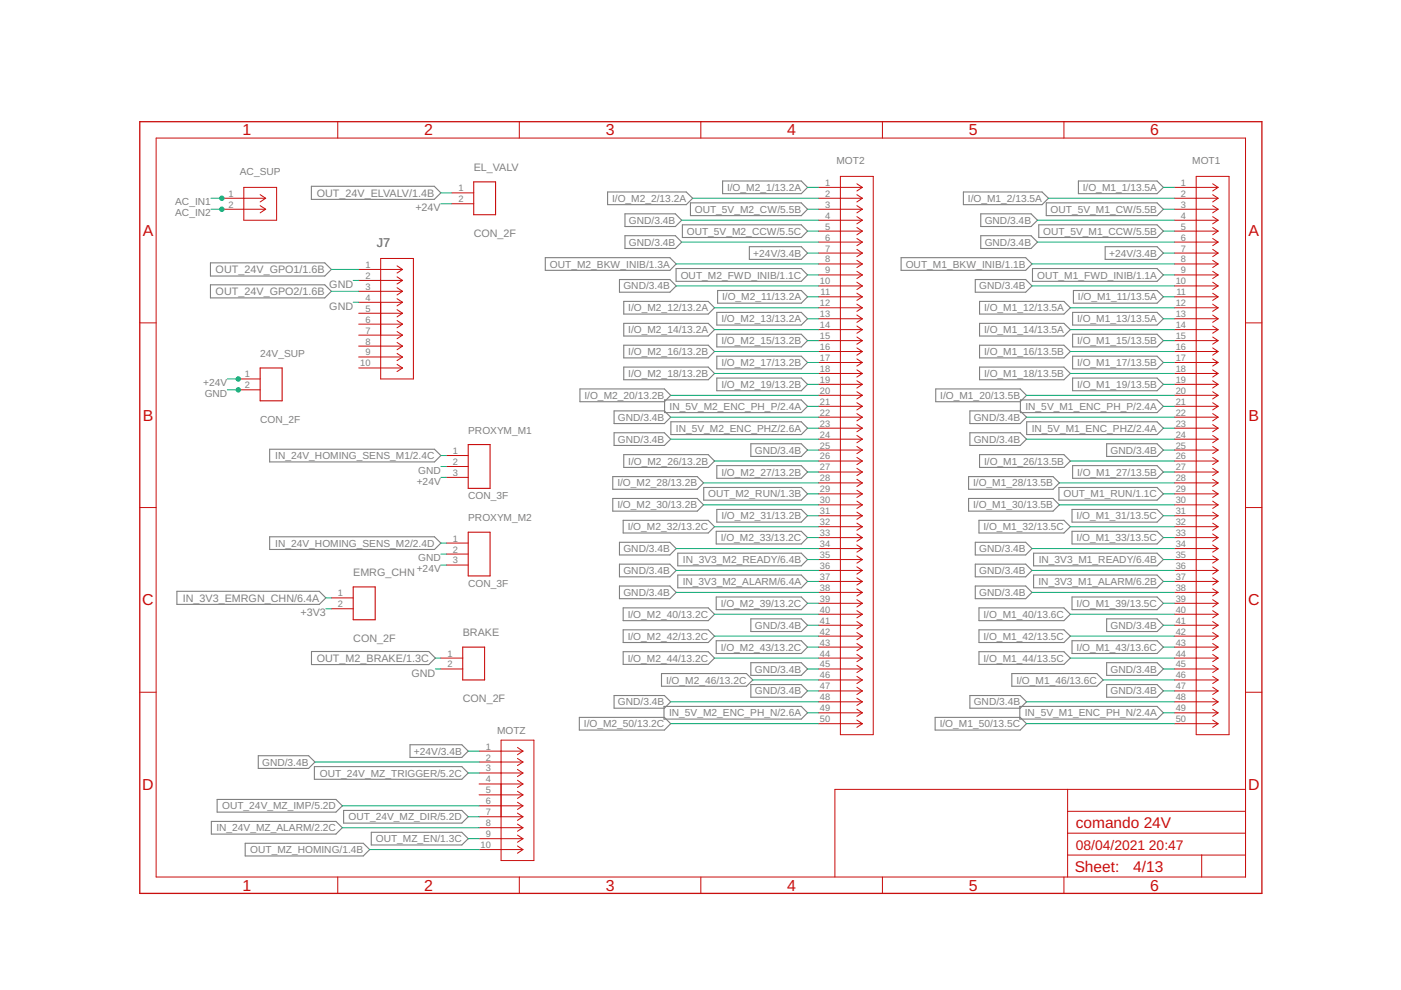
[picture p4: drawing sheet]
<svg xmlns="http://www.w3.org/2000/svg" width="297mm" height="210mm" viewBox="0 0 297 210" stroke-linecap="round" stroke-linejoin="round" font-family="sans-serif">
<g fill="none" stroke="#808080" stroke-width=".23">
<path d="M66 39.5h26.1l1.4 1.4-1.4 1.4h-26.1zM153.2 38.4h16.7l1.3 1.3-1.3 1.4h-16.7zM228.6 38.4h16.7l1.4 1.3-1.4 1.4h-16.7zM44.6 55.7h24.3l1.4 1.4-1.4 1.4h-24.3zM115.6 54.6h26.4l1.4 1.4-1.4 1.3h-26.4zM128.8 40.7h16.7l1.4 1.3-1.4 1.4h-16.7zM131.3 59.3h10.7l1.4 1.3-1.4 1.4h-10.7zM132.5 45.3h10.7l1.3 1.4-1.3 1.3h-10.7zM132.5 50h10.7l1.3 1.3-1.3 1.4h-10.7zM143.3 56.9h26.6l1.3 1.4-1.3 1.3h-26.6zM144.7 47.7h25.2l1.3 1.3-1.3 1.4h-25.2zM146.4 43h23.5l1.3 1.4-1.3 1.3h-23.5z"/>
<path d="M158.9 52.3h11l1.3 1.4-1.3 1.3h-11zM191.1 54.6h26.4l1.3 1.4-1.3 1.3h-26.4zM204.3 40.7h16.6l1.4 1.3-1.4 1.4h-16.6zM206.8 59.3h10.7l1.3 1.3-1.3 1.4h-10.7zM207.9 45.3h10.7l1.4 1.4-1.4 1.3h-10.7zM207.9 50h10.7l1.4 1.3-1.4 1.4h-10.7zM218.9 56.9h26.4l1.4 1.4-1.4 1.3h-26.4zM220.2 47.7h25.1l1.4 1.3-1.4 1.4h-25.1zM221.8 43h23.5l1.4 1.4-1.4 1.3h-23.5zM234.3 52.3h11l1.4 1.4-1.4 1.3h-11zM44.6 60.4h24.3l1.4 1.4-1.4 1.4h-24.3zM132.2 68.6h18l1.3 1.3-1.3 1.3h-18z"/>
<path d="M132.2 73.2h18l1.3 1.3-1.3 1.4h-18zM132.2 77.8h18l1.3 1.4-1.3 1.3h-18zM132.2 63.9h18l1.3 1.4-1.3 1.3h-18zM152 66.2h17.9l1.3 1.4-1.3 1.3h-17.9zM152 70.9h17.9l1.3 1.3-1.3 1.4h-17.9zM152 75.5h17.9l1.3 1.4-1.3 1.3h-17.9zM152.1 61.6h17.8l1.3 1.3-1.3 1.4h-17.8zM207.7 68.6h17.9l1.3 1.3-1.3 1.3h-17.9zM207.7 63.9h17.9l1.3 1.4-1.3 1.3h-17.9zM207.7 73.2h17.9l1.3 1.3-1.3 1.4h-17.9zM207.7 77.8h17.9l1.3 1.4-1.3 1.3h-17.9zM227.4 66.2h17.9l1.4 1.4-1.4 1.3h-17.9z"/>
<path d="M227.4 70.9h17.9l1.4 1.3-1.4 1.4h-17.9zM227.4 75.5h17.9l1.4 1.4-1.4 1.3h-17.9zM227.6 61.6h17.7l1.4 1.3-1.4 1.4h-17.7zM57.2 95.2h34.9l1.4 1.4-1.4 1.3h-34.9zM123 82.5h17.9l1.3 1.3-1.3 1.4h-17.9zM130.2 87.1h10.7l1.3 1.4-1.3 1.3h-10.7zM130.2 91.8h10.7l1.3 1.3-1.3 1.3h-10.7zM132.2 96.4h18l1.3 1.3-1.3 1.4h-18zM140.9 84.8h29l1.3 1.3-1.3 1.4h-29zM142.2 89.4h27.7l1.3 1.4-1.3 1.3h-27.7zM152 80.2h17.9l1.3 1.3-1.3 1.3h-17.9zM152 98.7h17.9l1.3 1.4-1.3 1.3h-17.9z"/>
<path d="M159.2 94.1h10.7l1.3 1.3-1.3 1.4h-10.7zM198.4 82.5h17.9l1.3 1.3-1.3 1.4h-17.9zM205.6 87.1h10.7l1.3 1.4-1.3 1.3h-10.7zM205.6 91.8h10.7l1.3 1.3-1.3 1.3h-10.7zM207.7 96.4h17.9l1.3 1.3-1.3 1.4h-17.9zM216.3 84.8h29l1.4 1.3-1.4 1.4h-29zM217.7 89.4h27.6l1.4 1.4-1.4 1.3h-27.6zM227.4 80.2h17.9l1.4 1.3-1.4 1.3h-17.9zM227.4 98.7h17.9l1.4 1.4-1.4 1.3h-17.9zM234.6 94.1h10.7l1.4 1.3-1.4 1.4h-10.7zM57.2 113.8h34.9l1.4 1.3-1.4 1.4h-34.9zM129.9 101h17.9l1.4 1.4-1.4 1.3h-17.9z"/>
<path d="M129.9 105.7h17.9l1.4 1.3-1.4 1.4h-17.9zM131.3 115h10.7l1.4 1.3-1.4 1.4h-10.7zM131.3 119.6h10.7l1.4 1.3-1.4 1.4h-10.7zM132.1 110.3h18.1l1.3 1.4-1.3 1.3h-18.1zM143.7 117.3h26.2l1.3 1.3-1.3 1.4h-26.2zM149.2 103.4h20.7l1.3 1.3-1.3 1.3h-20.7zM151.8 112.6h18.1l1.3 1.4-1.3 1.3h-18.1zM152 108h17.9l1.3 1.3-1.3 1.4h-17.9zM205.4 101h17.9l1.3 1.4-1.3 1.3h-17.9zM205.4 105.7h17.9l1.3 1.3-1.3 1.4h-17.9zM206.8 115h10.7l1.3 1.3-1.3 1.4h-10.7zM206.8 119.6h10.7l1.3 1.3-1.3 1.4h-10.7z"/>
<path d="M207.6 110.3h18l1.3 1.4-1.3 1.3h-18zM219.1 117.3h26.2l1.4 1.3-1.4 1.4h-26.2zM224.5 103.4h20.8l1.4 1.3-1.4 1.3h-20.8zM227.3 108h18l1.4 1.3-1.4 1.4h-18zM227.3 112.6h18l1.4 1.4-1.4 1.3h-18zM37.5 125.4h30.2l1.4 1.4-1.4 1.3h-30.2zM66 138.1h24.9l1.4 1.4-1.4 1.4h-24.9zM131.3 124.2h10.7l1.4 1.4-1.4 1.3h-10.7zM132.1 128.9h18.1l1.3 1.3-1.3 1.4h-18.1zM132.1 133.5h18.1l1.3 1.4-1.3 1.3h-18.1zM132.1 138.2h18.1l1.3 1.3-1.3 1.4h-18.1zM143.7 121.9h26.2l1.3 1.4-1.3 1.3h-26.2z"/>
<path d="M151.8 126.6h18.1l1.3 1.3-1.3 1.4h-18.1zM151.8 135.8h18.1l1.3 1.4-1.3 1.4h-18.1zM159.2 131.2h10.7l1.3 1.4-1.3 1.3h-10.7zM206.8 124.2h10.7l1.3 1.4-1.3 1.3h-10.7zM207.6 128.9h18l1.3 1.3-1.3 1.4h-18zM207.6 133.5h18l1.3 1.4-1.3 1.3h-18zM207.6 138.2h18l1.3 1.3-1.3 1.4h-18zM219.1 121.9h26.2l1.4 1.4-1.4 1.3h-26.2zM227.3 126.6h18l1.4 1.3-1.4 1.4h-18zM227.3 135.8h18l1.4 1.4-1.4 1.4h-18zM234.6 131.2h10.7l1.4 1.4-1.4 1.3h-10.7zM86.9 157.9h11l1.4 1.4-1.4 1.3h-11z"/>
<path d="M122.8 152.1h18.1l1.3 1.3-1.3 1.4h-18.1zM130.2 147.5h10.7l1.3 1.3-1.3 1.4h-10.7zM140.3 142.8h18l1.3 1.4-1.3 1.3h-18zM140.8 149.8h29.1l1.3 1.3-1.3 1.4h-29.1zM159.2 140.5h10.7l1.3 1.3-1.3 1.4h-10.7zM159.2 145.1h10.7l1.3 1.4-1.3 1.3h-10.7zM198.3 152.1h18l1.3 1.3-1.3 1.4h-18zM205.6 147.5h10.7l1.3 1.3-1.3 1.4h-10.7zM214.5 142.8h18l1.4 1.4-1.4 1.3h-18zM216.2 149.8h29.1l1.4 1.3-1.4 1.4h-29.1zM234.6 140.5h10.7l1.4 1.3-1.4 1.4h-10.7zM234.6 145.1h10.7l1.4 1.4-1.4 1.3h-10.7z"/>
<path d="M44.8 174.2h26.4l1.4 1.3-1.4 1.3h-26.4zM46 169.5h25.2l1.4 1.4-1.4 1.3h-25.2zM52 178.8h25l1.4 1.3-1.4 1.4h-25zM54.8 160.2h10.6l1.4 1.4-1.4 1.3h-10.6zM66.7 162.5h31.2l1.4 1.4-1.4 1.3h-31.2zM72.9 171.8h25l1.4 1.4-1.4 1.3h-25zM78.7 176.5h19.2l1.4 1.3-1.4 1.4h-19.2z"/>
</g>
<g fill="none" stroke="#c90d0c" stroke-width=".21">
<path d="M33.1 29.3h231v156.6h-231zM51.7 39.7h7v7h-7zM71.6 25.8v3.5M110.1 25.8v3.5M148.6 25.8v3.5M173.5 39.7h9.3M178.2 37.4h6.9v118.4h-6.9zM181.7 39l1.1 .7M182.8 39.7l-1.1 .8M187.1 25.8v3.5M225.6 25.8v3.5M249 39.7h9.3"/>
<path d="M253.6 37.4h7v118.4h-7zM257.1 39l1.2 .7M258.3 39.7l-1.2 .8M47 42h9.3M47 44.4h9.3M55.2 41.3l1.1 .7M55.2 43.6l1.1 .8M56.3 42l-1.1 .8M56.3 44.4l-1.1 .7M76.1 57.1h9.2M76.1 59.5h9.2M80.7 54.8h7v25.5h-7z"/>
<path d="M84.2 56.4l1.1 .7M84.2 58.7l1.1 .8M85.3 57.1l-1.1 .8M85.3 59.5l-1.1 .7M95.8 40.9h4.6M95.8 43.2h4.6M173.5 42h9.3M173.5 44.4h9.3M173.5 46.7h9.3M173.5 49h9.3M173.5 51.3h9.3M173.5 53.7h9.3"/>
<path d="M173.5 56h9.3M173.5 58.3h9.3M181.7 41.3l1.1 .7M181.7 43.6l1.1 .8M181.7 45.9l1.1 .8M181.7 48.2l1.1 .8M181.7 50.6l1.1 .7M181.7 52.9l1.1 .8M181.7 55.2l1.1 .8M181.7 57.5l1.1 .8M181.7 59.8l1.1 .8M182.8 42l-1.1 .8"/>
<path d="M182.8 44.4l-1.1 .7M182.8 46.7l-1.1 .8M182.8 49l-1.1 .8M182.8 51.3l-1.1 .8M182.8 53.7l-1.1 .7M182.8 56l-1.1 .7M182.8 58.3l-1.1 .8M249 42h9.3M249 44.4h9.3M249 46.7h9.3M249 49h9.3M249 51.3h9.3"/>
<path d="M249 53.7h9.3M249 56h9.3M249 58.3h9.3M257.1 41.3l1.2 .7M257.1 43.6l1.2 .8M257.1 45.9l1.2 .8M257.1 48.2l1.2 .8M257.1 50.6l1.2 .7M257.1 52.9l1.2 .8M257.1 55.2l1.2 .8M257.1 57.5l1.2 .8M257.1 59.8l1.2 .8"/>
<path d="M258.3 42l-1.2 .8M258.3 44.4l-1.2 .7M258.3 46.7l-1.2 .8M258.3 49l-1.2 .8M258.3 51.3l-1.2 .8M258.3 53.7l-1.2 .7M258.3 56l-1.2 .7M258.3 58.3l-1.2 .8M29.6 68.5h3.5M76.1 61.8h9.2M76.1 64.1h9.2M76.1 66.4h9.2"/>
<path d="M76.1 68.7h9.2M76.1 71.1h9.2M76.1 73.4h9.2M76.1 75.7h9.2M76.1 78h9.2M84.2 61l1.1 .8M84.2 63.3l1.1 .8M84.2 65.7l1.1 .7M84.2 68l1.1 .7M84.2 70.3l1.1 .8M84.2 72.6l1.1 .8M84.2 74.9l1.1 .8"/>
<path d="M84.2 77.3l1.1 .7M85.3 61.8l-1.1 .7M85.3 64.1l-1.1 .8M85.3 66.4l-1.1 .8M85.3 68.7l-1.1 .8M85.3 71.1l-1.1 .7M85.3 73.4l-1.1 .7M85.3 75.7l-1.1 .8M85.3 78l-1.1 .8M173.5 60.6h9.3M173.5 62.9h9.3M173.5 65.3h9.3"/>
<path d="M173.5 67.6h9.3M173.5 69.9h9.3M173.5 72.2h9.3M173.5 74.5h9.3M173.5 76.9h9.3M173.5 79.2h9.3M181.7 62.2l1.1 .7M181.7 64.5l1.1 .8M181.7 66.8l1.1 .8M181.7 69.1l1.1 .8M181.7 71.5l1.1 .7M181.7 73.8l1.1 .7"/>
<path d="M181.7 76.1l1.1 .8M181.7 78.4l1.1 .8M182.8 60.6l-1.1 .8M182.8 62.9l-1.1 .8M182.8 65.3l-1.1 .7M182.8 67.6l-1.1 .7M182.8 69.9l-1.1 .8M182.8 72.2l-1.1 .8M182.8 74.5l-1.1 .8M182.8 76.9l-1.1 .7M182.8 79.2l-1.1 .7M249 60.6h9.3"/>
<path d="M249 62.9h9.3M249 65.3h9.3M249 67.6h9.3M249 69.9h9.3M249 72.2h9.3M249 74.5h9.3M249 76.9h9.3M249 79.2h9.3M257.1 62.2l1.2 .7M257.1 64.5l1.2 .8M257.1 66.8l1.2 .8M257.1 69.1l1.2 .8"/>
<path d="M257.1 71.5l1.2 .7M257.1 73.8l1.2 .7M257.1 76.1l1.2 .8M257.1 78.4l1.2 .8M258.3 60.6l-1.2 .8M258.3 62.9l-1.2 .8M258.3 65.3l-1.2 .7M258.3 67.6l-1.2 .7M258.3 69.9l-1.2 .8M258.3 72.2l-1.2 .8M258.3 74.5l-1.2 .8M258.3 76.9l-1.2 .7"/>
<path d="M258.3 79.2l-1.2 .7M264.1 68.5h3.4M50.5 80.3h4.7M50.5 82.7h4.7M94.6 96.6h4.7M94.6 98.9h4.7M173.5 81.5h9.3M173.5 83.8h9.3M173.5 86.1h9.3M173.5 88.5h9.3M173.5 90.8h9.3M173.5 93.1h9.3"/>
<path d="M173.5 95.4h9.3M173.5 97.7h9.3M181.7 80.7l1.1 .8M181.7 83.1l1.1 .7M181.7 85.4l1.1 .7M181.7 87.7l1.1 .8M181.7 90l1.1 .8M181.7 92.3l1.1 .8M181.7 94.7l1.1 .7M181.7 97l1.1 .7M181.7 99.3l1.1 .8M182.8 81.5l-1.1 .8"/>
<path d="M182.8 83.8l-1.1 .8M182.8 86.1l-1.1 .8M182.8 88.5l-1.1 .7M182.8 90.8l-1.1 .7M182.8 93.1l-1.1 .8M182.8 95.4l-1.1 .8M182.8 97.7l-1.1 .8M249 81.5h9.3M249 83.8h9.3M249 86.1h9.3M249 88.5h9.3M249 90.8h9.3"/>
<path d="M249 93.1h9.3M249 95.4h9.3M249 97.7h9.3M257.1 80.7l1.2 .8M257.1 83.1l1.2 .7M257.1 85.4l1.2 .7M257.1 87.7l1.2 .8M257.1 90l1.2 .8M257.1 92.3l1.2 .8M257.1 94.7l1.2 .7M257.1 97l1.2 .7M257.1 99.3l1.2 .8"/>
<path d="M258.3 81.5l-1.2 .8M258.3 83.8l-1.2 .8M258.3 86.1l-1.2 .8M258.3 88.5l-1.2 .7M258.3 90.8l-1.2 .7M258.3 93.1l-1.2 .8M258.3 95.4l-1.2 .8M258.3 97.7l-1.2 .8M29.6 107.6h3.5M94.6 101.2h4.7M94.6 115.1h4.7M94.6 117.5h4.7"/>
<path d="M94.6 119.8h4.7M173.5 100.1h9.3M173.5 102.4h9.3M173.5 104.7h9.3M173.5 107h9.3M173.5 109.3h9.3M173.5 111.7h9.3M173.5 114h9.3M173.5 116.3h9.3M173.5 118.6h9.3M181.7 101.6l1.1 .8M181.7 103.9l1.1 .8"/>
<path d="M181.7 106.3l1.1 .7M181.7 108.6l1.1 .7M181.7 110.9l1.1 .8M181.7 113.2l1.1 .8M181.7 115.5l1.1 .8M181.7 117.9l1.1 .7M182.8 100.1l-1.1 .7M182.8 102.4l-1.1 .7M182.8 104.7l-1.1 .8M182.8 107l-1.1 .8M182.8 109.3l-1.1 .8M182.8 111.7l-1.1 .7"/>
<path d="M182.8 114l-1.1 .8M182.8 116.3l-1.1 .8M182.8 118.6l-1.1 .8M249 100.1h9.3M249 102.4h9.3M249 104.7h9.3M249 107h9.3M249 109.3h9.3M249 111.7h9.3M249 114h9.3M249 116.3h9.3M249 118.6h9.3"/>
<path d="M257.1 101.6l1.2 .8M257.1 103.9l1.2 .8M257.1 106.3l1.2 .7M257.1 108.6l1.2 .7M257.1 110.9l1.2 .8M257.1 113.2l1.2 .8M257.1 115.5l1.2 .8M257.1 117.9l1.2 .7M258.3 100.1l-1.2 .7M258.3 102.4l-1.2 .7M258.3 104.7l-1.2 .8M258.3 107l-1.2 .8"/>
<path d="M258.3 109.3l-1.2 .8M258.3 111.7l-1.2 .7M258.3 114l-1.2 .8M258.3 116.3l-1.2 .8M258.3 118.6l-1.2 .8M264.1 107.6h3.4M70.3 126.8h4.6M70.3 129.1h4.6M93.5 139.5h4.6M173.5 120.9h9.3M173.5 123.3h9.3M173.5 125.6h9.3"/>
<path d="M173.5 127.9h9.3M173.5 130.2h9.3M173.5 132.6h9.3M173.5 134.9h9.3M173.5 137.2h9.3M173.5 139.5h9.3M181.7 120.2l1.1 .7M181.7 122.5l1.1 .8M181.7 124.8l1.1 .8M181.7 127.1l1.1 .8M181.7 129.5l1.1 .7M181.7 131.8l1.1 .8"/>
<path d="M181.7 134.1l1.1 .8M181.7 136.4l1.1 .8M181.7 138.7l1.1 .8M182.8 120.9l-1.1 .8M182.8 123.3l-1.1 .7M182.8 125.6l-1.1 .8M182.8 127.9l-1.1 .8M182.8 130.2l-1.1 .8M182.8 132.6l-1.1 .7M182.8 134.9l-1.1 .7M182.8 137.2l-1.1 .8M182.8 139.5l-1.1 .8"/>
<path d="M249 120.9h9.3M249 123.3h9.3M249 125.6h9.3M249 127.9h9.3M249 130.2h9.3M249 132.6h9.3M249 134.9h9.3M249 137.2h9.3M249 139.5h9.3M257.1 120.2l1.2 .7M257.1 122.5l1.2 .8M257.1 124.8l1.2 .8"/>
<path d="M257.1 127.1l1.2 .8M257.1 129.5l1.2 .7M257.1 131.8l1.2 .8M257.1 134.1l1.2 .8M257.1 136.4l1.2 .8M257.1 138.7l1.2 .8M258.3 120.9l-1.2 .8M258.3 123.3l-1.2 .7M258.3 125.6l-1.2 .8M258.3 127.9l-1.2 .8M258.3 130.2l-1.2 .8M258.3 132.6l-1.2 .7"/>
<path d="M258.3 134.9l-1.2 .7M258.3 137.2l-1.2 .8M258.3 139.5l-1.2 .8M29.6 146.8h3.5M93.5 141.8h4.6M101.6 159.3h9.3M106.2 156.9h7v25.6h-7zM109.7 158.5l1.2 .8M110.9 159.3l-1.2 .7M173.5 141.8h9.3M173.5 144.2h9.3M173.5 146.5h9.3"/>
<path d="M173.5 148.8h9.3M173.5 151.1h9.3M173.5 153.4h9.3M181.7 141.1l1.1 .7M181.7 143.4l1.1 .8M181.7 145.7l1.1 .8M181.7 148l1.1 .8M181.7 150.4l1.1 .7M181.7 152.7l1.1 .7M182.8 141.8l-1.1 .8M182.8 144.2l-1.1 .7M182.8 146.5l-1.1 .8"/>
<path d="M182.8 148.8l-1.1 .8M182.8 151.1l-1.1 .8M182.8 153.4l-1.1 .8M249 141.8h9.3M249 144.2h9.3M249 146.5h9.3M249 148.8h9.3M249 151.1h9.3M249 153.4h9.3M257.1 141.1l1.2 .7M257.1 143.4l1.2 .8M257.1 145.7l1.2 .8"/>
<path d="M257.1 148l1.2 .8M257.1 150.4l1.2 .7M257.1 152.7l1.2 .7M258.3 141.8l-1.2 .8M258.3 144.2l-1.2 .7M258.3 146.5l-1.2 .8M258.3 148.8l-1.2 .8M258.3 151.1l-1.2 .8M258.3 153.4l-1.2 .8M264.1 146.8h3.4M101.6 161.6h9.3M101.6 163.9h9.3"/>
<path d="M101.6 166.2h9.3M101.6 168.5h9.3M101.6 170.9h9.3M101.6 173.2h9.3M101.6 175.5h9.3M101.6 177.8h9.3M109.7 160.8l1.2 .8M109.7 163.1l1.2 .8M109.7 165.4l1.2 .8M109.7 167.8l1.2 .7M109.7 170.1l1.2 .8M109.7 172.4l1.2 .8"/>
<path d="M109.7 174.7l1.2 .8M109.7 177.1l1.2 .7M109.7 179.4l1.2 .7M110.9 161.6l-1.2 .7M110.9 163.9l-1.2 .8M110.9 166.2l-1.2 .8M110.9 168.5l-1.2 .8M110.9 170.9l-1.2 .7M110.9 173.2l-1.2 .7M110.9 175.5l-1.2 .8M110.9 177.8l-1.2 .8M226.4 167.4v18.5"/>
<path d="M226.4 176.7h37.7M226.4 172h37.7M264.1 167.4h-87.1v18.5M71.6 185.9v3.5M101.6 180.1h9.3M110.1 185.9v3.5M110.9 180.1l-1.2 .8M148.6 185.9v3.5M187.1 185.9v3.5M225.6 185.9v3.5M226.4 181.3h37.7M254.8 181.3v4.6"/>
</g>
<path d="M29.6 25.8h237.9v163.6h-237.9z" fill="none" stroke="#c90d0c" stroke-width=".28"/>
<path d="M100.4 38.6h4.7v6.9h-4.7zM55.2 78h4.6v7h-4.6zM99.3 94.3h4.6v9.2h-4.6zM99.3 112.8h4.6v9.3h-4.6zM74.9 124.4h4.6v7h-4.6zM98.1 137.2h4.6v7h-4.6z" fill="none" stroke="#c90d0c" stroke-width=".23"/>
<g fill="none" stroke="#0dab76" stroke-width=".21">
<path d="M171.2 39.7h2.3M246.7 39.7h2.3M44.7 42h2.3M44.7 44.4h2.3M70.3 57.1h5.8M74.9 59.5h1.2M93.5 43.2h2.3M93.5 40.9h2.3M143.4 56h30.1M144.5 46.7h29M144.5 51.3h29M146.9 42h26.6"/>
<path d="M171.2 44.4h2.3M171.2 53.7h2.3M171.2 49h2.3M171.2 58.3h2.3M218.8 56h30.2M220 46.7h29M220 51.3h29M222.3 42h26.7M246.7 44.4h2.3M246.7 53.7h2.3M246.7 49h2.3M246.7 58.3h2.3"/>
<path d="M70.3 61.8h5.8M74.9 64.1h1.2M143.4 60.6h30.1M151.5 69.9h22M151.5 74.5h22M151.5 79.2h22M151.5 65.3h22M171.2 67.6h2.3M171.2 72.2h2.3M171.2 76.9h2.3M171.2 62.9h2.3M218.8 60.6h30.2"/>
<path d="M226.9 69.9h22.1M226.9 74.5h22.1M226.9 79.2h22.1M226.9 65.3h22.1M246.7 67.6h2.3M246.7 72.2h2.3M246.7 76.9h2.3M246.7 62.9h2.3M48.2 80.3h2.3M48.2 82.7h2.3M93.5 98.9h1.1M93.5 96.6h1.1"/>
<path d="M142.2 88.5h31.3M142.2 93.1h31.3M142.2 83.8h31.3M151.5 97.7h22M171.2 95.4h2.3M171.2 81.5h2.3M171.2 86.1h2.3M171.2 90.8h2.3M217.6 88.5h31.4M217.6 93.1h31.4M217.6 83.8h31.4M226.9 97.7h22.1"/>
<path d="M246.7 95.4h2.3M246.7 81.5h2.3M246.7 86.1h2.3M246.7 90.8h2.3M93.5 101.2h1.1M93.5 119.8h1.1M93.5 117.5h1.1M93.5 115.1h1.1M143.4 116.3h30.1M149.2 102.4h24.3M149.2 107h24.3M151.5 111.7h22"/>
<path d="M171.2 100.1h2.3M171.2 104.7h2.3M171.2 109.3h2.3M171.2 114h2.3M171.2 118.6h2.3M218.8 116.3h30.2M224.6 102.4h24.4M224.6 107h24.4M226.9 111.7h22.1M246.7 100.1h2.3M246.7 104.7h2.3M246.7 109.3h2.3"/>
<path d="M246.7 114h2.3M246.7 118.6h2.3M69.1 126.8h1.2M69.1 129.1h1.2M92.3 139.5h1.2M143.4 120.9h30.1M143.4 125.6h30.1M151.5 130.2h22M151.5 134.9h22M151.5 139.5h22M171.2 132.6h2.3M171.2 123.3h2.3"/>
<path d="M171.2 127.9h2.3M171.2 137.2h2.3M218.8 120.9h30.2M218.8 125.6h30.2M226.9 130.2h22.1M226.9 134.9h22.1M226.9 139.5h22.1M246.7 132.6h2.3M246.7 123.3h2.3M246.7 127.9h2.3M246.7 137.2h2.3M92.3 141.8h1.2"/>
<path d="M99.3 159.3h2.3M142.2 148.8h31.3M142.2 153.4h31.3M159.6 144.2h13.9M171.2 141.8h2.3M171.2 146.5h2.3M171.2 151.1h2.3M217.6 148.8h31.4M217.6 153.4h31.4M233.9 144.2h15.1M246.7 141.8h2.3M246.7 146.5h2.3"/>
<path d="M246.7 151.1h2.3M66.8 161.6h34.8M72.6 175.5h29M72.6 170.9h29M99.3 177.8h2.3M99.3 163.9h2.3M99.3 173.2h2.3M78.4 180.1h23.2"/>
</g>
<g fill="#0dab76" stroke="#0dab76" stroke-width=".21">
<circle cx="47" cy="42" r=".47"/>
<circle cx="47" cy="44.4" r=".47"/>
<circle cx="50.5" cy="80.3" r=".47"/>
<circle cx="50.5" cy="82.7" r=".47"/>
</g>
<g font-size="3.4" fill="#c90d0c">
<text x="51.4" y="28.7">1</text>
<text x="89.9" y="28.7">2</text>
<text x="128.4" y="28.7">3</text>
<text x="166.9" y="28.7">4</text>
<text x="205.4" y="28.7">5</text>
<text x="243.9" y="28.7">6</text>
<text x="30.3" y="50">A</text>
<text x="264.7" y="50">A</text>
<text x="30.3" y="89.2">B</text>
<text x="264.7" y="89.2">B</text>
<text x="30.2" y="128.4">C</text>
<text x="264.6" y="128.4">C</text>
<text x="30.2" y="167.5">D</text>
<text x="264.6" y="167.5">D</text>
<text x="51.4" y="188.9">1</text>
<text x="89.9" y="188.9">2</text>
<text x="128.4" y="188.9">3</text>
<text x="166.9" y="188.9">4</text>
<text x="205.4" y="188.9">5</text>
<text x="243.9" y="188.9">6</text>
</g>
<g font-size="3.3" fill="#c90d0c">
<text x="228.1" y="175.5">comando 24V</text>
<text x="227.9" y="184.9">Sheet:</text>
<text x="240.3" y="184.8">4/13</text>
</g>
<g font-size="2.9" fill="#c90d0c">
<text x="228.1" y="180.1">08/04/2021</text>
<text x="243.6" y="180.1">20:47</text>
</g>
<text font-size="2.7" fill="#808080" x="79.9" y="52.3">J7</text>
<g font-size="2.3" fill="#808080">
<text x="67.2" y="41.7">OUT_24V_ELVALV/1.4B</text>
<text x="100.4" y="36.2">EL_VALV</text>
<text x="88.1" y="44.8">+24V</text>
<text x="100.4" y="50.2">CON_2F</text>
<text x="45.7" y="57.9">OUT_24V_GPO1/1.6B</text>
<text x="45.7" y="62.6">OUT_24V_GPO2/1.6B</text>
<text x="69.8" y="61.1">GND</text>
<text x="69.8" y="65.7">GND</text>
<text x="74.9" y="122.1">EMRG_CHN</text>
<text x="38.8" y="127.6">IN_3V3_EMRGN_CHN/6.4A</text>
<text x="63.7" y="130.7">+3V3</text>
<text x="74.9" y="136">CON_2F</text>
<text x="98.1" y="134.9">BRAKE</text>
<text x="67.2" y="140.3">OUT_M2_BRAKE/1.3C</text>
<text x="87.2" y="143.5">GND</text>
<text x="98.1" y="148.8">CON_2F</text>
</g>
<g font-size="2.2" fill="#808080">
<text x="177.4" y="34.9">MOT2</text>
<text x="252.8" y="34.9">MOT1</text>
<text x="50.8" y="37.2">AC_SUP</text>
<text x="154.1" y="40.5">I/O_M2_1/13.2A</text>
<text x="229.6" y="40.5">I/O_M1_1/13.5A</text>
<text x="37.1" y="43.6">AC_IN1</text>
<text x="37.1" y="45.9">AC_IN2</text>
<text x="129.8" y="42.8">I/O_M2_2/13.2A</text>
<text x="133.3" y="47.4">GND/3.4B</text>
<text x="147.3" y="45.1">OUT_5V_M2_CW/5.5B</text>
<text x="205.2" y="42.8">I/O_M1_2/13.5A</text>
<text x="208.8" y="47.4">GND/3.4B</text>
<text x="222.7" y="45.1">OUT_5V_M1_CW/5.5B</text>
<text x="133.3" y="52.1">GND/3.4B</text>
<text x="145.6" y="49.8">OUT_5V_M2_CCW/5.5C</text>
<text x="208.8" y="52.1">GND/3.4B</text>
<text x="221.2" y="49.8">OUT_5V_M1_CCW/5.5B</text>
<text x="116.6" y="56.7">OUT_M2_BKW_INIB/1.3A</text>
<text x="144.3" y="59">OUT_M2_FWD_INIB/1.1C</text>
<text x="159.7" y="54.4">+24V/3.4B</text>
<text x="192" y="56.7">OUT_M1_BKW_INIB/1.1B</text>
<text x="219.9" y="59">OUT_M1_FWD_INIB/1.1A</text>
<text x="235.2" y="54.4">+24V/3.4B</text>
<text x="132.2" y="61.4">GND/3.4B</text>
<text x="153.1" y="63.7">I/O_M2_11/13.2A</text>
<text x="207.6" y="61.4">GND/3.4B</text>
<text x="228.5" y="63.7">I/O_M1_11/13.5A</text>
<text x="133.2" y="66">I/O_M2_12/13.2A</text>
<text x="133.2" y="70.7">I/O_M2_14/13.2A</text>
<text x="152.9" y="68.3">I/O_M2_13/13.2A</text>
<text x="208.6" y="70.7">I/O_M1_14/13.5A</text>
<text x="208.6" y="66">I/O_M1_12/13.5A</text>
<text x="228.4" y="68.3">I/O_M1_13/13.5A</text>
<text x="55.2" y="75.7">24V_SUP</text>
<text x="133.2" y="75.3">I/O_M2_16/13.2B</text>
<text x="152.9" y="73">I/O_M2_15/13.2B</text>
<text x="152.9" y="77.6">I/O_M2_17/13.2B</text>
<text x="208.6" y="75.3">I/O_M1_16/13.5B</text>
<text x="228.4" y="73">I/O_M1_15/13.5B</text>
<text x="228.4" y="77.6">I/O_M1_17/13.5B</text>
<text x="43.1" y="81.9">+24V</text>
<text x="133.2" y="79.9">I/O_M2_18/13.2B</text>
<text x="152.9" y="82.3">I/O_M2_19/13.2B</text>
<text x="208.6" y="79.9">I/O_M1_18/13.5B</text>
<text x="228.4" y="82.3">I/O_M1_19/13.5B</text>
<text x="43.4" y="84.2">GND</text>
<text x="55.2" y="89.6">CON_2F</text>
<text x="123.9" y="84.6">I/O_M2_20/13.2B</text>
<text x="131" y="89.2">GND/3.4B</text>
<text x="142" y="86.9">IN_5V_M2_ENC_PH_P/2.4A</text>
<text x="199.4" y="84.6">I/O_M1_20/13.5B</text>
<text x="206.5" y="89.2">GND/3.4B</text>
<text x="217.4" y="86.9">IN_5V_M1_ENC_PH_P/2.4A</text>
<text x="99.3" y="91.9">PROXYM_M1</text>
<text x="131" y="93.9">GND/3.4B</text>
<text x="143.3" y="91.5">IN_5V_M2_ENC_PHZ/2.6A</text>
<text x="206.5" y="93.9">GND/3.4B</text>
<text x="218.7" y="91.5">IN_5V_M1_ENC_PHZ/2.4A</text>
<text x="58.4" y="97.3">IN_24V_HOMING_SENS_M1/2.4C</text>
<text x="88.7" y="100.4">GND</text>
<text x="133.2" y="98.5">I/O_M2_26/13.2B</text>
<text x="152.9" y="100.8">I/O_M2_27/13.2B</text>
<text x="160" y="96.2">GND/3.4B</text>
<text x="208.6" y="98.5">I/O_M1_26/13.5B</text>
<text x="228.4" y="100.8">I/O_M1_27/13.5B</text>
<text x="235.5" y="96.2">GND/3.4B</text>
<text x="88.3" y="102.8">+24V</text>
<text x="99.3" y="105.9">CON_3F</text>
<text x="130.9" y="103.1">I/O_M2_28/13.2B</text>
<text x="130.9" y="107.8">I/O_M2_30/13.2B</text>
<text x="150.2" y="105.5">OUT_M2_RUN/1.3B</text>
<text x="206.3" y="103.1">I/O_M1_28/13.5B</text>
<text x="206.3" y="107.8">I/O_M1_30/13.5B</text>
<text x="225.5" y="105.5">OUT_M1_RUN/1.1C</text>
<text x="99.3" y="110.5">PROXYM_M2</text>
<text x="133.1" y="112.4">I/O_M2_32/13.2C</text>
<text x="152.9" y="110.1">I/O_M2_31/13.2B</text>
<text x="208.5" y="112.4">I/O_M1_32/13.5C</text>
<text x="228.3" y="110.1">I/O_M1_31/13.5C</text>
<text x="58.4" y="115.9">IN_24V_HOMING_SENS_M2/2.4D</text>
<text x="88.7" y="119">GND</text>
<text x="132.2" y="117.1">GND/3.4B</text>
<text x="144.8" y="119.4">IN_3V3_M2_READY/6.4B</text>
<text x="152.8" y="114.8">I/O_M2_33/13.2C</text>
<text x="207.6" y="117.1">GND/3.4B</text>
<text x="220.2" y="119.4">IN_3V3_M1_READY/6.4B</text>
<text x="228.3" y="114.8">I/O_M1_33/13.5C</text>
<text x="88.3" y="121.3">+24V</text>
<text x="99.3" y="124.4">CON_3F</text>
<text x="132.2" y="121.7">GND/3.4B</text>
<text x="144.8" y="124">IN_3V3_M2_ALARM/6.4A</text>
<text x="207.6" y="121.7">GND/3.4B</text>
<text x="220.2" y="124">IN_3V3_M1_ALARM/6.2B</text>
<text x="132.2" y="126.4">GND/3.4B</text>
<text x="133.1" y="131">I/O_M2_40/13.2C</text>
<text x="152.8" y="128.7">I/O_M2_39/13.2C</text>
<text x="207.6" y="126.4">GND/3.4B</text>
<text x="208.5" y="131">I/O_M1_40/13.6C</text>
<text x="228.3" y="128.7">I/O_M1_39/13.5C</text>
<text x="133.1" y="135.6">I/O_M2_42/13.2C</text>
<text x="152.8" y="138">I/O_M2_43/13.2C</text>
<text x="160" y="133.3">GND/3.4B</text>
<text x="208.5" y="135.6">I/O_M1_42/13.5C</text>
<text x="228.3" y="138">I/O_M1_43/13.6C</text>
<text x="235.5" y="133.3">GND/3.4B</text>
<text x="133.1" y="140.3">I/O_M2_44/13.2C</text>
<text x="160" y="142.6">GND/3.4B</text>
<text x="208.5" y="140.3">I/O_M1_44/13.5C</text>
<text x="235.5" y="142.6">GND/3.4B</text>
<text x="131" y="149.6">GND/3.4B</text>
<text x="141.2" y="144.9">I/O_M2_46/13.2C</text>
<text x="160" y="147.2">GND/3.4B</text>
<text x="206.5" y="149.6">GND/3.4B</text>
<text x="215.5" y="144.9">I/O_M1_46/13.6C</text>
<text x="235.5" y="147.2">GND/3.4B</text>
<text x="105.4" y="155.6">MOTZ</text>
<text x="123.8" y="154.2">I/O_M2_50/13.2C</text>
<text x="141.9" y="151.9">IN_5V_M2_ENC_PH_N/2.6A</text>
<text x="199.2" y="154.2">I/O_M1_50/13.5C</text>
<text x="217.3" y="151.9">IN_5V_M1_ENC_PH_N/2.4A</text>
<text x="87.8" y="160">+24V/3.4B</text>
<text x="55.6" y="162.3">GND/3.4B</text>
<text x="67.8" y="164.6">OUT_24V_MZ_TRIGGER/5.2C</text>
<text x="47.1" y="171.6">OUT_24V_MZ_IMP/5.2D</text>
<text x="73.9" y="173.9">OUT_24V_MZ_DIR/5.2D</text>
<text x="45.9" y="176.3">IN_24V_MZ_ALARM/2.2C</text>
<text x="79.7" y="178.6">OUT_MZ_EN/1.3C</text>
<text x="53" y="180.9">OUT_MZ_HOMING/1.4B</text>
</g>
<g font-size="2" fill="#808080">
<text x="48.4" y="41.7">1</text>
<text x="97.2" y="40.6">1</text>
<text x="174.9" y="39.4">1</text>
<text x="174.9" y="41.7">2</text>
<text x="250.4" y="39.4">1</text>
<text x="250.4" y="41.7">2</text>
<text x="48.4" y="44">2</text>
<text x="97.2" y="42.9">2</text>
<text x="174.9" y="44">3</text>
<text x="174.9" y="46.4">4</text>
<text x="250.4" y="44">3</text>
<text x="250.4" y="46.4">4</text>
<text x="174.9" y="48.7">5</text>
<text x="174.9" y="51">6</text>
<text x="174.9" y="53.3">7</text>
<text x="250.4" y="48.7">5</text>
<text x="250.4" y="51">6</text>
<text x="250.4" y="53.3">7</text>
<text x="77.5" y="56.8">1</text>
<text x="77.5" y="59.1">2</text>
<text x="174.9" y="55.6">8</text>
<text x="174.9" y="58">9</text>
<text x="250.4" y="55.6">8</text>
<text x="250.4" y="58">9</text>
<text x="77.5" y="61.4">3</text>
<text x="77.5" y="63.8">4</text>
<text x="173.8" y="60.3">10</text>
<text x="173.8" y="64.9">12</text>
<text x="174" y="62.6">11</text>
<text x="249.3" y="60.3">10</text>
<text x="249.3" y="64.9">12</text>
<text x="249.4" y="62.6">11</text>
<text x="77.5" y="66.1">5</text>
<text x="77.5" y="68.4">6</text>
<text x="77.5" y="70.7">7</text>
<text x="173.8" y="67.3">13</text>
<text x="173.8" y="69.6">14</text>
<text x="173.8" y="71.9">15</text>
<text x="249.3" y="67.3">13</text>
<text x="249.3" y="69.6">14</text>
<text x="249.3" y="71.9">15</text>
<text x="76.4" y="77.7">10</text>
<text x="77.5" y="73.1">8</text>
<text x="77.5" y="75.4">9</text>
<text x="173.8" y="74.2">16</text>
<text x="173.8" y="76.5">17</text>
<text x="249.3" y="74.2">16</text>
<text x="249.3" y="76.5">17</text>
<text x="51.9" y="80">1</text>
<text x="51.9" y="82.3">2</text>
<text x="173.8" y="78.9">18</text>
<text x="173.8" y="81.2">19</text>
<text x="173.8" y="83.5">20</text>
<text x="249.3" y="78.9">18</text>
<text x="249.3" y="81.2">19</text>
<text x="249.3" y="83.5">20</text>
<text x="173.8" y="85.8">21</text>
<text x="173.8" y="88.1">22</text>
<text x="249.3" y="85.8">21</text>
<text x="249.3" y="88.1">22</text>
<text x="173.8" y="90.5">23</text>
<text x="173.8" y="92.8">24</text>
<text x="173.8" y="95.1">25</text>
<text x="249.3" y="90.5">23</text>
<text x="249.3" y="92.8">24</text>
<text x="249.3" y="95.1">25</text>
<text x="96" y="96.3">1</text>
<text x="96" y="98.6">2</text>
<text x="96" y="100.9">3</text>
<text x="173.8" y="97.4">26</text>
<text x="173.8" y="99.7">27</text>
<text x="249.3" y="97.4">26</text>
<text x="249.3" y="99.7">27</text>
<text x="173.8" y="102.1">28</text>
<text x="173.8" y="104.4">29</text>
<text x="173.8" y="106.7">30</text>
<text x="249.3" y="102.1">28</text>
<text x="249.3" y="104.4">29</text>
<text x="249.3" y="106.7">30</text>
<text x="173.8" y="109">31</text>
<text x="173.8" y="111.3">32</text>
<text x="173.8" y="113.7">33</text>
<text x="249.3" y="109">31</text>
<text x="249.3" y="111.3">32</text>
<text x="249.3" y="113.7">33</text>
<text x="96" y="114.8">1</text>
<text x="96" y="117.1">2</text>
<text x="96" y="119.5">3</text>
<text x="173.8" y="116">34</text>
<text x="173.8" y="118.3">35</text>
<text x="249.3" y="116">34</text>
<text x="249.3" y="118.3">35</text>
<text x="173.8" y="120.6">36</text>
<text x="173.8" y="123">37</text>
<text x="173.8" y="125.3">38</text>
<text x="249.3" y="120.6">36</text>
<text x="249.3" y="123">37</text>
<text x="249.3" y="125.3">38</text>
<text x="71.7" y="126.4">1</text>
<text x="71.7" y="128.8">2</text>
<text x="173.8" y="127.6">39</text>
<text x="173.8" y="129.9">40</text>
<text x="249.3" y="127.6">39</text>
<text x="249.3" y="129.9">40</text>
<text x="173.8" y="132.2">41</text>
<text x="173.8" y="134.6">42</text>
<text x="173.8" y="136.9">43</text>
<text x="249.3" y="132.2">41</text>
<text x="249.3" y="134.6">42</text>
<text x="249.3" y="136.9">43</text>
<text x="94.9" y="139.2">1</text>
<text x="94.9" y="141.5">2</text>
<text x="173.8" y="139.2">44</text>
<text x="173.8" y="141.5">45</text>
<text x="173.8" y="143.8">46</text>
<text x="249.3" y="139.2">44</text>
<text x="249.3" y="141.5">45</text>
<text x="249.3" y="143.8">46</text>
<text x="173.8" y="146.2">47</text>
<text x="173.8" y="148.5">48</text>
<text x="249.3" y="146.2">47</text>
<text x="249.3" y="148.5">48</text>
<text x="173.8" y="150.8">49</text>
<text x="173.8" y="153.1">50</text>
<text x="249.3" y="150.8">49</text>
<text x="249.3" y="153.1">50</text>
<text x="103" y="158.9">1</text>
<text x="103" y="161.2">2</text>
<text x="103" y="163.6">3</text>
<text x="103" y="165.9">4</text>
<text x="103" y="168.2">5</text>
<text x="103" y="170.5">6</text>
<text x="103" y="172.8">7</text>
<text x="101.9" y="179.8">10</text>
<text x="103" y="175.2">8</text>
<text x="103" y="177.5">9</text>
</g>
</svg>
